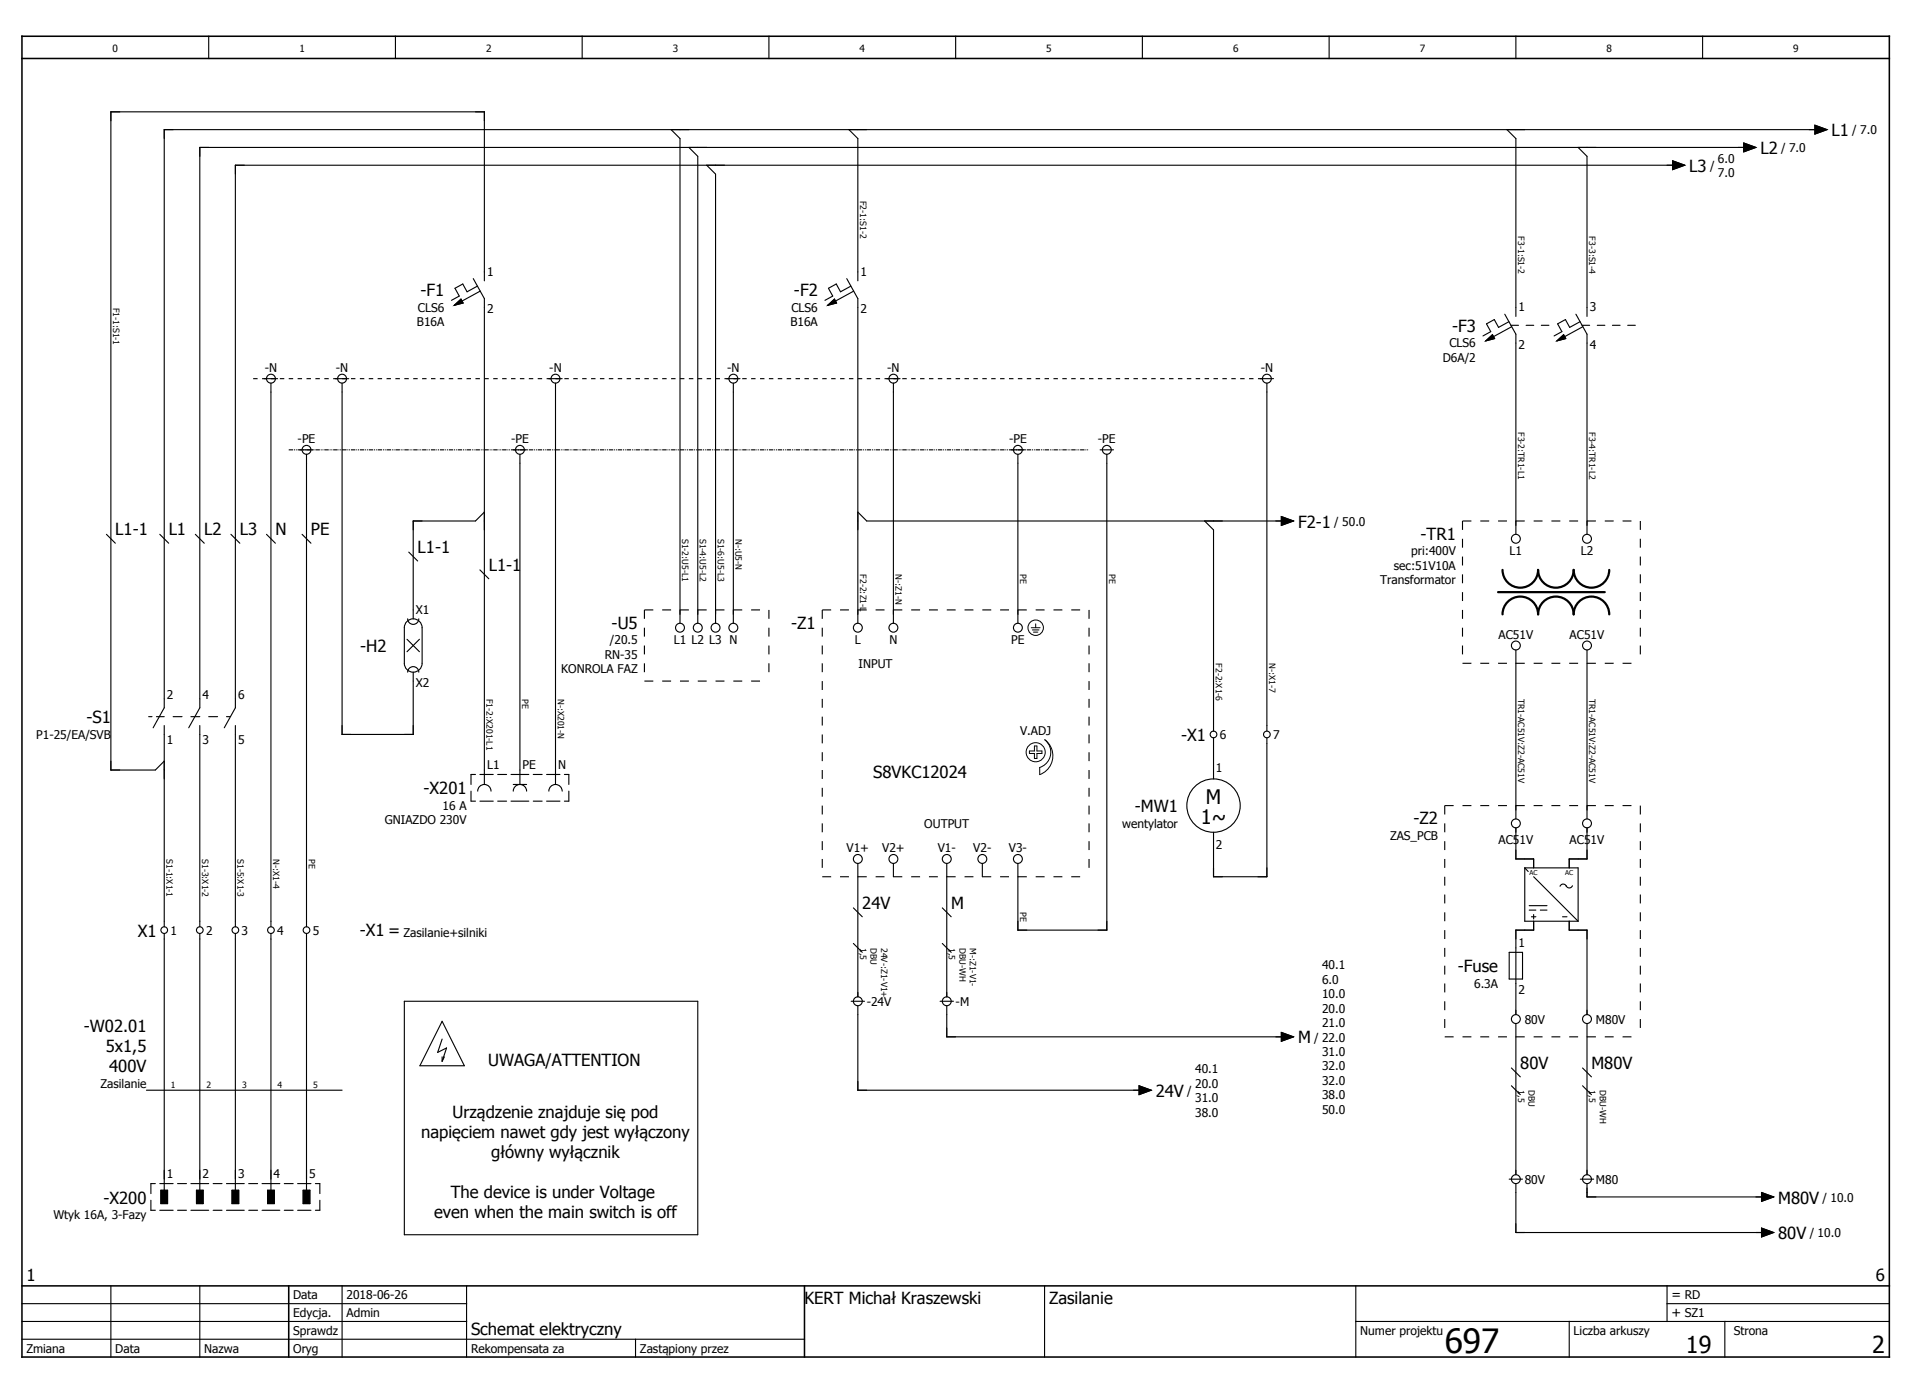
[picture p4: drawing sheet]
<svg xmlns="http://www.w3.org/2000/svg" width="430mm" height="310mm" viewBox="0 0 430 310" stroke-linecap="round" stroke-linejoin="round" font-family="sans-serif">
<g fill="none" stroke="#000" stroke-width=".25">
<path d="M46.9 8.2v5M88.9 8.2v5M130.9 8.2v5M172.9 8.2v5M214.9 8.2v5M256.9 8.2v5M298.9 8.2v5M340.9 8.2v5M382.9 8.2v5M150.9 29.2l2 2v109M154.9 33.2l2 2v105M158.9 37.2l2 2v101"/>
<path d="M190.9 29.2l2 2v32M338.9 29.2l2 2v40M354.9 33.2l2 2v36M376.2 36.2l2.7 1-2.7 1zM376.9 37.2h-324v120M392.2 32.2l2.7 1-2.7 1zM392.9 33.2h-348v126l-2.5 4.5M408.2 28.2l2.7 1-2.7 1zM408.9 29.2h-372v130l-2.5 4.5M102.2 68.7l1.5-1.4 .5 .8zM106.4 62.7l2.5 4.5v109.2M107.4 64.3l-2.4 1.3-.9-1.7-1.8 .9 1 1.8-1.8 .9"/>
<path d="M108 65.5l-4.1 2.2M108.9 63.2v-38h-84v148h10l2-2M186.2 68.7l1.5-1.4 .5 .8zM190.4 62.7l2.5 4.5v73M191.4 64.3l-2.4 1.3-.9-1.7-1.8 .9 1 1.8-1.8 .9M192 65.5l-4.1 2.2M334.2 76.7l1.5-1.4 .5 .8zM338.4 70.7l2.5 4.5v2M339.4 72.3l-2.4 1.3-.9-1.7-1.8 .9 1 1.8-1.8 .9M339.8 73.2h1.7M340 73.5l-4.1 2.2M340.9 77.2v43"/>
<path d="M343.2 73.2h1.8M346.7 73.2h1.7M350.2 76.7l1.5-1.4 .5 .8zM354.4 70.7l2.5 4.5v45M355.4 72.3l-2.4 1.3-.9-1.7-1.8 .9 1 1.8-1.8 .9M355.8 73.2h1.7M356 73.5l-4.1 2.2M359.2 73.2h1.8M362.7 73.2h1.7M366.1 73.2h1.7M59.4 85.2h3M60.9 86.2v122.2"/>
<path d="M75.4 85.2h3M76.9 86.2v79h16v-14M123.4 85.2h3M124.9 86.2v90.2M163.4 85.2h3M164.9 86.2v54M199.4 85.2h3M200.9 86.2v54M283.4 85.2h3M284.9 86.2v78.2M67.4 101.2h3M68.9 102.2v106.2"/>
<path d="M108.9 115.2l-2 2h-14v22M115.4 101.2h3M116.9 102.2v74.2M192.9 115.2l2 2h94M227.4 101.2h3M228.9 102.2v38M247.4 101.2h3M248.9 102.2v107h-20v-15M270.9 117.2l2 2v45.2M288.2 116.2l2.7 1-2.7 1zM23.9 120.2l2 2M35.9 120.2l2 2"/>
<path d="M43.9 120.2l2 2M51.9 120.2l2 2M59.9 120.2l2 2M67.9 120.2l2 2M91.5 139.7a2 2 0 0 1 2.2-.4 2 2 0 0 1 1.2 1.9v8a2 2 0 0 1-2 2 2 2 0 0 1-2-2v-8l.1-.6zM91.7 139.2a1.25 1.25 0 0 0 1.2 1.2 1.25 1.25 0 0 0 1.3-1.2M91.9 124.2l2 2M107.9 128.2l2 2M52.9 157.2v2l-2.5 4.5M91.5 143.8l2.8 2.8M91.7 151.2a1.25 1.25 0 0 1 1.2-1.3 1.25 1.25 0 0 1 1.3 1.3M94.3 143.8l-2.8 2.8"/>
<path d="M340.9 146.2v38M356.9 146.2v38M33.4 161.2h.8M35.2 161.2h1.7M36.9 163.2v45.2M38.9 161.2h2M42.9 161.2h2M44.9 163.2v45.2M46.9 161.2h2M50.9 161.2h.8M52.9 163.2v45.2M105.9 177.9v2.3h1"/>
<path d="M106.9 174.2h-1v2.2M107.4 177.9a1.5 1.5 0 0 1 1.5-1.5 1.5 1.5 0 0 1 1.5 1.5M107.9 174.2h3M111.9 174.2h2M114.9 174.2h4M115.4 177.9a1.5 1.5 0 0 1 1.5-1.5 1.5 1.5 0 0 1 1.5 1.5M115.4 176.4h3M119.9 174.2h2M122.9 174.2h3M123.4 177.9a1.5 1.5 0 0 1 1.5-1.5 1.5 1.5 0 0 1 1.5 1.5M126.9 174.2h1v2.2M127.9 177.9v2.3h-1"/>
<path d="M272.9 165.9v9.3M284.9 165.9v31.3h-12v-10M107.9 180.2h3M111.9 180.2h2M114.9 180.2h4M119.9 180.2h2M122.9 180.2h3M192.9 194.2v30M200.9 194.2v3M212.9 194.2v30M220.9 194.2v3M340.9 186.2v7h4v2"/>
<path d="M342.9 195.2l.8 .8M342.9 195.2v12h12M342.9 195.2h12v12M344.9 197.2l10 10M350.9 199.3l.2-.4a.75 .75 0 0 1 1.2 .4M352.3 199.2a.75 .75 0 0 0 .7 .5 .75 .75 0 0 0 .7-.5M356.9 186.2v7h-4v2M36.9 209.9v57.8M44.9 209.9v57.8M52.9 209.9v57.8M60.9 209.9v57.8M68.9 209.9v57.8"/>
<path d="M191.9 212.2l2 2M191.9 204.2l2 2M211.9 212.2l2 2M211.9 204.2l2 2M339.4 214.2h3v6h-3zM343.9 203.7h4M343.9 204.7h1.5M344.4 206.2h1M344.9 207.2v2h-4v19M344.9 205.7v1M346.4 204.7h1.5M351.4 206.2h1"/>
<path d="M352.9 207.2v2h4v19M90.9 225.2h66v52.5h-66zM99.4 229.7l5 10h-10zM99.4 233.7l-1 3 2-1-1 3M99.4 237.7v1M99.9 237.7l-.5 1M191.4 225.2h3M192.9 226.2v19h64M211.4 225.2h3M212.9 226.2v7h76M288.2 232.2l2.7 1-2.7 1zM340.9 230.2v34"/>
<path d="M356.9 230.2v34M32.9 245.2h44M256.2 244.2l2.7 1-2.7 1zM339.9 244.2l2 2M339.9 240.2l2 2M355.9 244.2l2 2M355.9 240.2l2 2M33.9 269.9v2.3h1M34.9 266.2h-1v2.2M35.9 266.2h3M35.9 272.2h3M36.2 267.7h1.5v3h-1.5z"/>
<path d="M39.9 266.2h2M39.9 272.2h2M42.9 266.2h4M42.9 272.2h4M44.2 267.7h1.5v3h-1.5zM47.9 266.2h2M47.9 272.2h2M50.9 266.2h4M50.9 272.2h4M52.2 267.7h1.5v3h-1.5zM55.9 266.2h2M55.9 272.2h2"/>
<path d="M58.9 266.2h4M58.9 272.2h4M60.2 267.7h1.5v3h-1.5zM63.9 266.2h2M63.9 272.2h2M66.9 266.2h3M66.9 272.2h3M68.2 267.7h1.5v3h-1.5zM70.9 266.2h1v2.2M71.9 269.9v2.3h-1M339.4 265.2h3M340.9 266.2v11h56"/>
<path d="M355.4 265.2h3M356.9 266.2v3h40M396.2 268.2l2.7 1-2.7 1zM396.2 276.2l2.7 1-2.7 1zM4.9 297.2h100M4.9 293.2h100M24.9 289.2v16M44.9 289.2v16M76.9 289.2v16M104.9 289.2v16M234.9 289.2v16M304.9 297.2h120"/>
<path d="M304.9 289.2v16M352.9 297.2v8M374.9 293.2h50M374.9 289.2v8M387.9 297.2v8M4.9 301.2h176M142.9 301.2v4"/>
<circle cx="60.9" cy="85.2" r="1"/>
<circle cx="76.9" cy="85.2" r="1"/>
<circle cx="124.9" cy="85.2" r="1"/>
<circle cx="164.9" cy="85.2" r="1"/>
<circle cx="200.9" cy="85.2" r="1"/>
<circle cx="284.9" cy="85.2" r="1"/>
<circle cx="68.9" cy="101.2" r="1"/>
<circle cx="116.9" cy="101.2" r="1"/>
<circle cx="228.9" cy="101.2" r="1"/>
<circle cx="248.9" cy="101.2" r="1"/>
<circle cx="340.9" cy="121.2" r="1"/>
<circle cx="356.9" cy="121.2" r="1"/>
<circle cx="152.9" cy="141.2" r="1"/>
<circle cx="156.9" cy="141.2" r="1"/>
<circle cx="160.9" cy="141.2" r="1"/>
<circle cx="164.9" cy="141.2" r="1"/>
<circle cx="192.9" cy="141.2" r="1"/>
<circle cx="200.9" cy="141.2" r="1"/>
<circle cx="228.9" cy="141.2" r="1"/>
<circle cx="340.9" cy="145.2" r="1"/>
<circle cx="356.9" cy="145.2" r="1"/>
<circle cx="272.9" cy="165.2" r=".75"/>
<circle cx="284.9" cy="165.2" r=".75"/>
<circle cx="192.9" cy="193.2" r="1"/>
<circle cx="200.9" cy="193.2" r="1"/>
<circle cx="212.9" cy="193.2" r="1"/>
<circle cx="220.9" cy="193.2" r="1"/>
<circle cx="228.9" cy="193.2" r="1"/>
<circle cx="272.9" cy="181.2" r="6"/>
<circle cx="340.9" cy="185.2" r="1"/>
<circle cx="356.9" cy="185.2" r="1"/>
<circle cx="36.9" cy="209.2" r=".75"/>
<circle cx="44.9" cy="209.2" r=".75"/>
<circle cx="52.9" cy="209.2" r=".75"/>
<circle cx="60.9" cy="209.2" r=".75"/>
<circle cx="68.9" cy="209.2" r=".75"/>
<circle cx="192.9" cy="225.2" r="1"/>
<circle cx="212.9" cy="225.2" r="1"/>
<circle cx="340.9" cy="229.2" r="1"/>
<circle cx="356.9" cy="229.2" r="1"/>
<circle cx="340.9" cy="265.2" r="1"/>
<circle cx="356.9" cy="265.2" r="1"/>
</g>
<path d="M4.9 13.2h420M4.9 8.2h420v297h-420zM4.9 289.2h420M64.9 289.2v16M180.9 289.2v16" fill="none" stroke="#000" stroke-width=".35"/>
<path d="M56.9 85.2h228" fill="none" stroke="#000" stroke-width=".25" stroke-dasharray="1 1" stroke-linecap="butt"/>
<path d="M64.9 101.2h180" fill="none" stroke="#000" stroke-width=".25" stroke-dasharray="1 .2 .2 .2 .2 .2" stroke-linecap="butt"/>
<g fill="none" stroke="#000" stroke-width=".22">
<path d="M231.9 141.2h2M232.2 141.6h1.5M232.4 142.1h1M232.9 140.3v.9M231.5 168.9h1.2v-1.2h.5v1.2h1.1v.5h-1.1v1.2h-.5v-1.2h-1.2zM235 166.3a4.5 4.5 0 0 1-1.1 7.9l-.1-1.6a3.6 3.6 0 0 0 1.2-6.3z"/>
<circle cx="232.9" cy="141.2" r="1.74"/>
<circle cx="232.9" cy="169.2" r="2.15"/>
</g>
<g fill="none" stroke="#000" stroke-width=".25" stroke-dasharray="2 2" stroke-linecap="butt">
<path d="M328.9 117.2h40M328.9 117.2v32M368.9 117.2v32M144.9 137.2h28M144.9 137.2v16M172.9 137.2v16M184.9 137.2h60M184.9 137.2v60M244.9 137.2v60M144.9 153.2h28M328.9 149.2h40M184.9 197.2h60"/>
<path d="M324.9 181.2h44M324.9 181.2v52M368.9 181.2v52M324.9 233.2h44"/>
</g>
<path d="M336.9 133.2h24M337.9 128.2a4 4 0 0 0 4 4 4 4 0 0 0 4-4 4 4 0 0 0 4 4 4 4 0 0 0 4-4 4 4 0 0 0 4 4 4 4 0 0 0 4-4M337.9 138.2a4 4 0 0 1 4-4 4 4 0 0 1 4 4 4 4 0 0 1 4-4 4 4 0 0 1 4 4 4 4 0 0 1 4-4 4 4 0 0 1 4 4" fill="none" stroke="#000" stroke-width=".5"/>
<g fill="#000" stroke="#000" stroke-width=".22">
<path d="M376.2 36.2l2.7 1-2.7 1zM392.2 32.2l2.7 1-2.7 1zM408.2 28.2l2.7 1-2.7 1zM102.2 68.7l1.5-1.4 .5 .8zM186.2 68.7l1.5-1.4 .5 .8zM334.2 76.7l1.5-1.4 .5 .8zM350.2 76.7l1.5-1.4 .5 .8zM288.2 116.2l2.7 1-2.7 1zM288.2 232.2l2.7 1-2.7 1zM256.2 244.2l2.7 1-2.7 1zM36.2 267.7h1.5v3h-1.5zM44.2 267.7h1.5v3h-1.5z"/>
<path d="M52.2 267.7h1.5v3h-1.5zM60.2 267.7h1.5v3h-1.5zM68.2 267.7h1.5v3h-1.5zM396.2 268.2l2.7 1-2.7 1zM396.2 276.2l2.7 1-2.7 1z"/>
</g>
<text font-size="7.5" x="324.9" y="304.2">697</text>
<g font-size="5.3">
<text x="379.2" y="304.2">19</text>
<text x="421.1" y="304.2">2</text>
</g>
<g font-size="4.5">
<text x="270.1" y="185.2">1~</text>
<text x="271.2" y="180.7">M</text>
</g>
<g font-size="3.7">
<text x="395.9" y="34.6">L2</text>
<text x="411.9" y="30.6">L1</text>
<text x="379.9" y="38.6">L3</text>
<text x="94.6" y="66.6">-F1</text>
<text x="178.6" y="66.6">-F2</text>
<text x="326.6" y="74.6">-F3</text>
<text x="291.9" y="118.6">F2-1</text>
<text x="25.9" y="120.4">L1-1</text>
<text x="37.9" y="120.4">L1</text>
<text x="45.9" y="120.4">L2</text>
<text x="53.9" y="120.4">L3</text>
<text x="61.9" y="120.4">N</text>
<text x="69.9" y="120.4">PE</text>
<text x="93.9" y="124.4">L1-1</text>
<text x="319.5" y="121.4">-TR1</text>
<text x="109.9" y="128.4">L1-1</text>
<text x="137.6" y="141.4">-U5</text>
<text x="177.9" y="141.4">-Z1</text>
<text x="81" y="146.6">-H2</text>
<text x="19.4" y="162.6">-S1</text>
<text x="265.7" y="166.6">-X1</text>
<text x="95.3" y="178.6">-X201</text>
<text x="196.4" y="174.9">S8VKC12024</text>
<text x="255.3" y="182.6">-MW1</text>
<text x="317.9" y="185.4">-Z2</text>
<text x="193.9" y="204.4">24V</text>
<text x="213.9" y="204.4">M</text>
<text x="31" y="210.6">X1</text>
<text x="80.9" y="210.4">-X1 =</text>
<text x="327.9" y="218.6">-Fuse</text>
<text x="18.9" y="232.1">-W02.01</text>
<text x="23.8" y="236.6">5x1,5</text>
<text x="109.8" y="239.7">UWAGA/ATTENTION</text>
<text x="291.9" y="234.6">M</text>
<text x="24.6" y="241.1">400V</text>
<text x="341.9" y="240.4">80V</text>
<text x="357.9" y="240.4">M80V</text>
<text x="101.8" y="251.4">Urządzenie znajduje się pod</text>
<text x="259.9" y="246.6">24V</text>
<text x="94.7" y="255.9">napięciem nawet gdy jest wyłączony</text>
<text x="110.5" y="260.4">główny wyłącznik</text>
<text x="101.4" y="269.4">The device is under Voltage</text>
<text x="23.3" y="270.6">-X200</text>
<text x="97.6" y="273.9">even when the main switch is off</text>
<text x="399.9" y="270.6">M80V</text>
<text x="399.9" y="278.6">80V</text>
<text x="5.9" y="288.2">1</text>
<text x="180.9" y="293.2">KERT Michał Kraszewski</text>
<text x="235.9" y="293.2">Zasilanie</text>
<text x="421.9" y="288.2">6</text>
<text x="105.9" y="300.2">Schemat elektryczny</text>
</g>
<g font-size="3">
<text x="375.9" y="292.2">= RD</text>
<text x="375.9" y="296.2">+ SZ1</text>
</g>
<g font-size="2.7">
<text x="400.6" y="34.2">/ 7.0</text>
<text x="416.6" y="30.2">/ 7.0</text>
<text x="384.6" y="38.2">/</text>
<text x="386.4" y="36.6">6.0</text>
<text x="386.4" y="39.8">7.0</text>
<text x="109.5" y="62">1</text>
<text x="193.5" y="62">1</text>
<text x="94" y="70.1">CLS6</text>
<text x="109.5" y="70.4">2</text>
<text x="178" y="70.1">CLS6</text>
<text x="193.5" y="70.4">2</text>
<text x="341.5" y="70">1</text>
<text x="357.5" y="70">3</text>
<text x="93.8" y="73.4">B16A</text>
<text x="177.8" y="73.4">B16A</text>
<text x="59.5" y="83.6">-N</text>
<text x="75.5" y="83.6">-N</text>
<text x="123.5" y="83.6">-N</text>
<text x="163.5" y="83.6">-N</text>
<text x="199.5" y="83.6">-N</text>
<text x="283.5" y="83.6">-N</text>
<text x="324.5" y="81.4">D6A/2</text>
<text x="326" y="78.1">CLS6</text>
<text x="341.5" y="78.4">2</text>
<text x="357.5" y="78.4">4</text>
<text x="66.9" y="99.6">-PE</text>
<text x="114.9" y="99.6">-PE</text>
<text x="226.9" y="99.6">-PE</text>
<text x="246.9" y="99.6">-PE</text>
<text x="300.1" y="118.2">/ 50.0</text>
<text x="317.4" y="124.9">pri:400V</text>
<text x="339.5" y="124.8">L1</text>
<text x="355.5" y="124.8">L2</text>
<text x="310.4" y="131.4">Transformator</text>
<text x="313.5" y="128.1">sec:51V10A</text>
<text x="93.5" y="138">X1</text>
<text x="337" y="143.6">AC51V</text>
<text x="353" y="143.6">AC51V</text>
<text x="136" y="148.1">RN-35</text>
<text x="137.2" y="144.9">/20.5</text>
<text x="151.5" y="144.8">L1 L2 L3 N</text>
<text x="192.3" y="144.8">L</text>
<text x="200" y="144.8">N</text>
<text x="227.4" y="144.8">PE</text>
<text x="93.5" y="154.4">X2</text>
<text x="126.2" y="151.4">KONROLA FAZ</text>
<text x="193.1" y="150.2">INPUT</text>
<text x="37.5" y="157.2">2</text>
<text x="45.5" y="157.2">4</text>
<text x="53.5" y="157.2">6</text>
<text x="8.1" y="166.1">P1-25/EA/SVB</text>
<text x="37.5" y="167.2">1</text>
<text x="45.5" y="167.2">3</text>
<text x="53.5" y="167.2">5</text>
<text x="229.4" y="165.2">V.ADJ</text>
<text x="274.3" y="166.2">6</text>
<text x="286.3" y="166.2">7</text>
<text x="109.5" y="173">L1</text>
<text x="117.5" y="173">PE</text>
<text x="125.5" y="173">N</text>
<text x="273.4" y="173.6">1</text>
<text x="86.6" y="185.4">GNIAZDO 230V</text>
<text x="99.5" y="182.1">16 A</text>
<text x="190.4" y="191.6">V1+</text>
<text x="198.4" y="191.6">V2+</text>
<text x="207.9" y="186.2">OUTPUT</text>
<text x="210.9" y="191.6">V1-</text>
<text x="218.9" y="191.6">V2-</text>
<text x="226.9" y="191.6">V3-</text>
<text x="252.4" y="186.1">wentylator</text>
<text x="273.4" y="190.8">2</text>
<text x="312.6" y="188.9">ZAS_PCB</text>
<text x="337" y="189.8">AC51V</text>
<text x="353" y="189.8">AC51V</text>
<text x="38.3" y="210.2">1</text>
<text x="46.3" y="210.2">2</text>
<text x="54.3" y="210.2">3</text>
<text x="62.3" y="210.2">4</text>
<text x="70.3" y="210.2">5</text>
<text x="90.8" y="210.6">Zasilanie+silniki</text>
<text x="341.5" y="213">1</text>
<text x="297.4" y="218">40.1</text>
<text x="297.4" y="221.2">6.0</text>
<text x="194.9" y="226.2">-24V</text>
<text x="214.9" y="226.2">-M</text>
<text x="297.4" y="224.5">10.0</text>
<text x="297.4" y="227.7">20.0</text>
<text x="331.6" y="222.1">6.3A</text>
<text x="341.5" y="223.4">2</text>
<text x="297.4" y="231">21.0</text>
<text x="342.9" y="230.2">80V</text>
<text x="358.9" y="230.2">M80V</text>
<text x="295.6" y="234.2">/ 22.0</text>
<text x="297.4" y="237.5">31.0</text>
<text x="22.6" y="244.6">Zasilanie</text>
<text x="268.8" y="241.4">40.1</text>
<text x="268.8" y="244.6">20.0</text>
<text x="297.4" y="240.7">32.0</text>
<text x="297.4" y="244">32.0</text>
<text x="267" y="246.2">/</text>
<text x="268.8" y="247.8">31.0</text>
<text x="268.8" y="251.1">38.0</text>
<text x="297.4" y="247.2">38.0</text>
<text x="297.4" y="250.4">50.0</text>
<text x="37.5" y="265">1</text>
<text x="45.5" y="265">2</text>
<text x="53.5" y="265">3</text>
<text x="61.5" y="265">4</text>
<text x="69.5" y="265">5</text>
<text x="342.9" y="266.2">80V</text>
<text x="358.9" y="266.2">M80</text>
<text x="12" y="274.1">Wtyk 16A, 3-Fazy</text>
<text x="409.9" y="270.2">/ 10.0</text>
<text x="407" y="278.2">/ 10.0</text>
<text x="65.9" y="292.2">Data</text>
<text x="77.9" y="292.2">2018-06-26</text>
<text x="65.9" y="296.2">Edycja.</text>
<text x="77.9" y="296.2">Admin</text>
<text x="5.9" y="304.2">Zmiana</text>
<text x="25.9" y="304.2">Data</text>
<text x="45.9" y="304.2">Nazwa</text>
<text x="65.9" y="304.2">Oryg</text>
<text x="65.9" y="300.2">Sprawdz</text>
<text x="105.9" y="304.2">Rekompensata za</text>
<text x="143.9" y="304.2">Zastąpiony przez</text>
<text x="305.9" y="300.2">Numer projektu</text>
<text x="353.9" y="300.2">Liczba arkuszy</text>
<text x="389.9" y="300.2">Strona</text>
</g>
<g font-size="2.3">
<text x="25.3" y="11.7">0</text>
<text x="67.3" y="11.7">1</text>
<text x="109.3" y="11.7">2</text>
<text x="151.3" y="11.7">3</text>
<text x="193.3" y="11.7">4</text>
<text x="235.3" y="11.7">5</text>
<text x="277.3" y="11.7">6</text>
<text x="319.3" y="11.7">7</text>
<text x="361.3" y="11.7">8</text>
<text x="403.3" y="11.7">9</text>
</g>
<g font-size="2">
<text x="193.4" y="45.2" transform="rotate(90 193.4 45.2)">F2-1:S1-2</text>
<text x="341.4" y="53.2" transform="rotate(90 341.4 53.2)">F3-1:S1-2</text>
<text x="357.4" y="53.2" transform="rotate(90 357.4 53.2)">F3-3:S1-4</text>
<text x="25.4" y="69.2" transform="rotate(90 25.4 69.2)">F1-1:S1-1</text>
<text x="341.4" y="97.2" transform="rotate(90 341.4 97.2)">F3-2:TR1-L1</text>
<text x="357.4" y="97.2" transform="rotate(90 357.4 97.2)">F3-4:TR1-L2</text>
<text x="153.4" y="121.2" transform="rotate(90 153.4 121.2)">S1-2:U5-L1</text>
<text x="157.4" y="121.2" transform="rotate(90 157.4 121.2)">S1-4:U5-L2</text>
<text x="161.4" y="121.2" transform="rotate(90 161.4 121.2)">S1-6:U5-L3</text>
<text x="165.4" y="121.2" transform="rotate(90 165.4 121.2)">N-:U5-N</text>
<text x="193.4" y="129.2" transform="rotate(90 193.4 129.2)">F2-2:Z1-L</text>
<text x="201.4" y="129.2" transform="rotate(90 201.4 129.2)">N-:Z1-N</text>
<text x="229.4" y="129.2" transform="rotate(90 229.4 129.2)">PE</text>
<text x="249.4" y="129.2" transform="rotate(90 249.4 129.2)">PE</text>
<text x="273.4" y="149.2" transform="rotate(90 273.4 149.2)">F2-2:X1-6</text>
<text x="285.4" y="149.2" transform="rotate(90 285.4 149.2)">N-:X1-7</text>
<text x="109.4" y="157.2" transform="rotate(90 109.4 157.2)">F1-2:X201-L1</text>
<text x="117.4" y="157.2" transform="rotate(90 117.4 157.2)">PE</text>
<text x="125.4" y="157.2" transform="rotate(90 125.4 157.2)">N-:X201-N</text>
<text x="341.4" y="157.2" transform="rotate(90 341.4 157.2)">TR1-AC51V:Z2-AC51V</text>
<text x="357.4" y="157.2" transform="rotate(90 357.4 157.2)">TR1-AC51V:Z2-AC51V</text>
<text x="37.4" y="193.2" transform="rotate(90 37.4 193.2)">S1-1:X1-1</text>
<text x="45.4" y="193.2" transform="rotate(90 45.4 193.2)">S1-3:X1-2</text>
<text x="53.4" y="193.2" transform="rotate(90 53.4 193.2)">S1-5:X1-3</text>
<text x="61.4" y="193.2" transform="rotate(90 61.4 193.2)">N-:X1-4</text>
<text x="69.4" y="193.2" transform="rotate(90 69.4 193.2)">PE</text>
<text x="229.4" y="205.2" transform="rotate(90 229.4 205.2)">PE</text>
<text x="193.4" y="213.2" transform="rotate(90 193.4 213.2)">1,5</text>
<text x="195.8" y="213.2" transform="rotate(90 195.8 213.2)">DBU</text>
<text x="198.1" y="213.2" transform="rotate(90 198.1 213.2)">24V-:Z1-V1+</text>
<text x="213.4" y="213.2" transform="rotate(90 213.4 213.2)">1,5</text>
<text x="215.8" y="213.2" transform="rotate(90 215.8 213.2)">DBU-WH</text>
<text x="218.2" y="213.2" transform="rotate(90 218.2 213.2)">M-:Z1-V1-</text>
<text x="38.4" y="244.7">1</text>
<text x="46.4" y="244.7">2</text>
<text x="54.4" y="244.7">3</text>
<text x="62.4" y="244.7">4</text>
<text x="70.4" y="244.7">5</text>
<text x="341.4" y="245.2" transform="rotate(90 341.4 245.2)">1,5</text>
<text x="343.8" y="245.2" transform="rotate(90 343.8 245.2)">DBU</text>
<text x="357.4" y="245.2" transform="rotate(90 357.4 245.2)">1,5</text>
<text x="359.8" y="245.2" transform="rotate(90 359.8 245.2)">DBU-WH</text>
</g>
<g font-size="1.5">
<text x="344" y="196.7">AC</text>
<text x="352" y="196.7">AC</text>
</g>
</svg>
